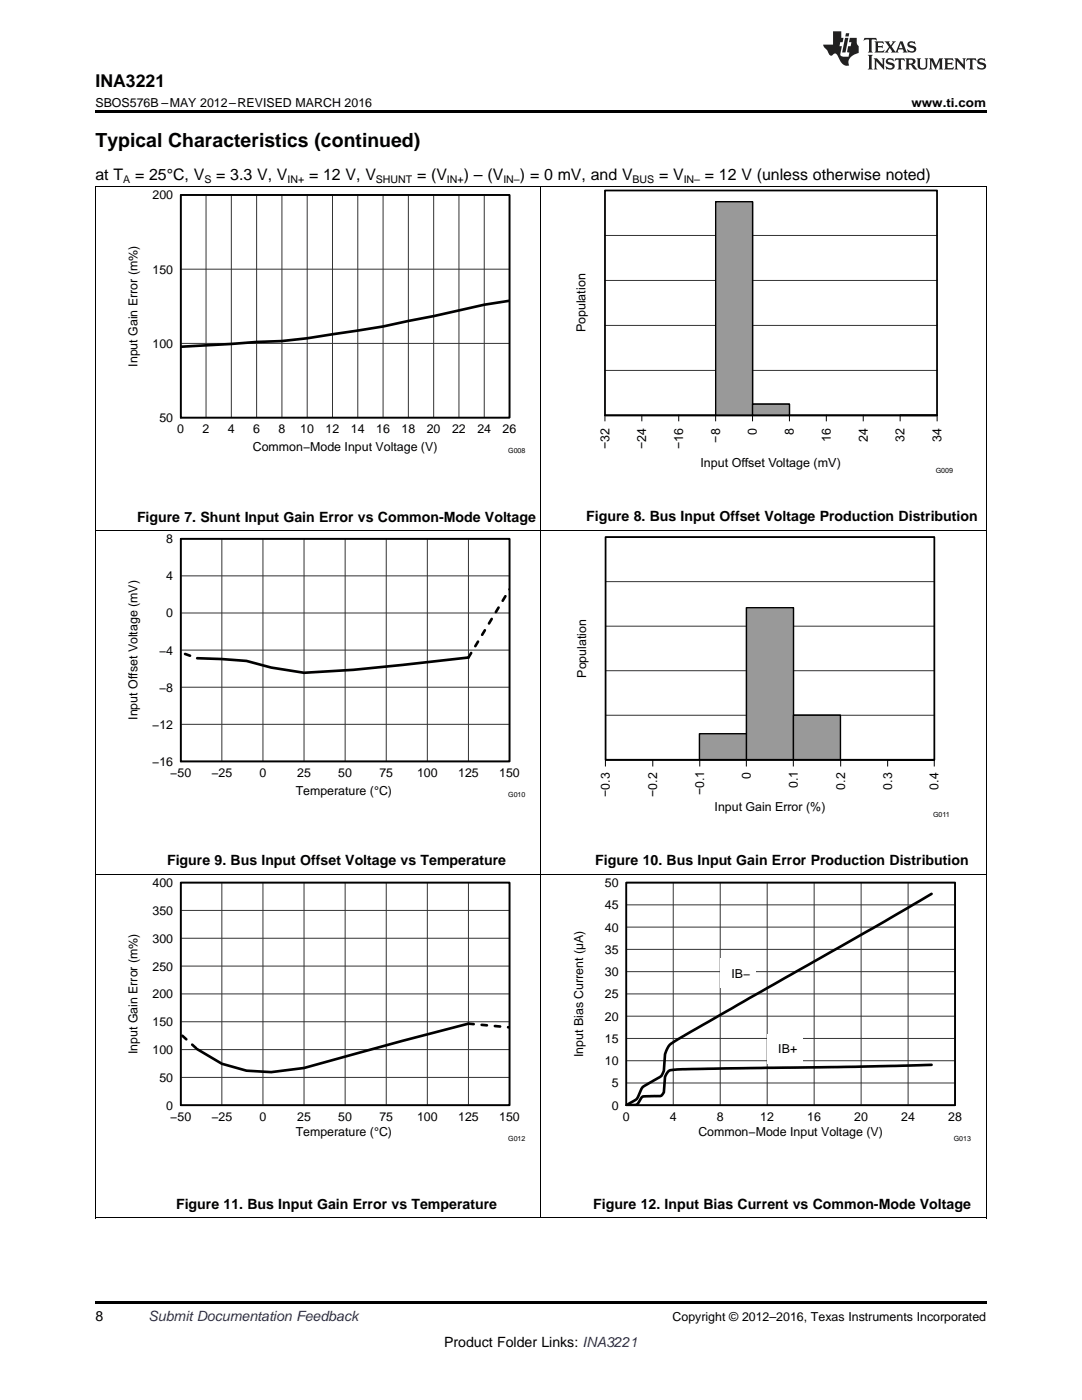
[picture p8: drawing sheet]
<svg xmlns="http://www.w3.org/2000/svg" width="216mm" height="279mm" viewBox="0 0 216 279" stroke-linecap="round" stroke-linejoin="round" font-family="sans-serif">
<path d="M19 243.1h.2zM196.7 243.1h.1zM19 259.7h177.8v.5h-177.8z" fill="#000"/>
<path d="M19.1 174.5v68.6M107.9 174.5v68.6M196.8 174.5v68.6M19 243h177.8" fill="none" stroke="#000" stroke-width=".2"/>
<path d="M36.1 176.1h65.6v44.5h-65.6zM125 176.1h65.6v44.5h-65.6z" fill="none" stroke="#000" stroke-width=".26"/>
<g fill="none" stroke="#333" stroke-width=".2">
<path d="M36.1 176.1h65.6v44.5h-65.6zM44.3 176.1v44.5M52.5 176.1v44.5M60.7 176.1v44.5M68.9 176.1v44.5M77.1 176.1v44.5M85.3 176.1v44.5M93.5 176.1v44.5M125 176.1h65.6v44.5h-65.6zM134.3 176.1v44.5M143.7 176.1v44.5M153.1 176.1v44.5"/>
<path d="M162.5 176.1v44.5M171.8 176.1v44.5M181.2 176.1v44.5M36.1 198.4h65.6M36.1 192.8h65.6M36.1 187.2h65.6M36.1 181.7h65.6M125 198.4h65.6M125 193.9h65.6M125 189.5h65.6M125 185h65.6M125 180.6h65.6"/>
<path d="M36.1 215h65.6M36.1 209.5h65.6M36.1 203.9h65.6M125 216.1h65.6M125 211.7h65.6M125 207.2h65.6M125 202.8h65.6"/>
</g>
<path d="M185.9 178.4l-11.7 6.8-39.2 22.4a3.9 3.9 0 0 0-2.3 2.8l-.2 3.3a3.3 3.3 0 0 1-2.1 2l-1 .5a2.92 2.92 0 0 0-1.9 2.2 3.4 3.4 0 0 1-2.1 1.9l-.4 .3 .9-.1a1.49 1.49 0 0 0 1.9-1.1 1.39 1.39 0 0 1 1.6-.6l1.9-.1a.96 .96 0 0 0 1.2-.7l.2-3.1a2.03 2.03 0 0 1 2.3-1.5l35.7-.5 15.2-.4M93.5 204.3l-13.2 3.4-19.6 5.4-6.6 .9-4.9-.3-4.9-1.4-5-2.9" fill="none" stroke="#000" stroke-width=".53"/>
<path d="M36 206.4l3.3 3M93.5 204.3l8.2 .7" fill="none" stroke="#000" stroke-width=".53" stroke-dasharray="1.1 1.6"/>
<path d="M36.1 176.1h65.6v44.5h-65.6z" fill="none" stroke="#000" stroke-width=".35"/>
<g fill="#fff">
<path d="M153.1 206.4h7.1v5.9h-7.1z"/>
<path d="M143.7 191.2h7.1v6h-7.1z"/>
</g>
<path d="M125 176.1h65.6v44.5h-65.6z" fill="none" stroke="#000" stroke-width=".35"/>
<path d="M19.1 105.8v68.7M107.9 105.8v68.7M196.8 105.8v68.7M19 174.4h177.8" fill="none" stroke="#000" stroke-width=".2"/>
<path d="M120.8 151.6h18.8" fill="none" stroke="#999" stroke-width=".2"/>
<path d="M120.8 151.6h9.4zM130.2 151.6h9.4z" fill="none" stroke="#000" stroke-width=".26"/>
<path d="M139.6 146.4h9.4v5.2h-9.4z" fill="#999"/>
<path d="M139.6 146.4h9.4v5.2h-9.4z" fill="none" stroke="#000" stroke-width=".26"/>
<path d="M149 121.3h9.3v30.3h-9.3z" fill="#999"/>
<path d="M149 121.3h9.3v30.3h-9.3z" fill="none" stroke="#000" stroke-width=".26"/>
<path d="M158.3 142.7h9.4v8.9h-9.4z" fill="#999"/>
<path d="M120.8 151.6h9.4zM130.2 151.6h9.4zM158.3 142.7h9.4v8.9h-9.4zM167.7 151.6h9.4zM177.1 151.6h9.3" fill="none" stroke="#000" stroke-width=".26"/>
<path d="M120.8 151.6h18.8M167.7 151.6h9.4" fill="none" stroke="#999" stroke-width=".2"/>
<path d="M120.8 116.1h65.6M120.8 107.2h65.6M120.8 133.9h65.6M120.8 125h65.6M120.8 151.6h65.6M120.8 142.7h65.6" fill="none" stroke="#333" stroke-width=".2"/>
<path d="M139.6 146.4h9.4v5.2h-9.4z" fill="#999"/>
<path d="M139.6 146.4h9.4v5.2h-9.4z" fill="none" stroke="#000" stroke-width=".26"/>
<path d="M149 121.3h9.3v30.3h-9.3z" fill="#999"/>
<path d="M149 121.3h9.3v30.3h-9.3z" fill="none" stroke="#000" stroke-width=".26"/>
<path d="M158.3 142.7h9.4v8.9h-9.4z" fill="#999"/>
<path d="M36.1 107.5h65.6v44.5h-65.6zM158.3 142.7h9.4v8.9h-9.4zM167.7 151.6h9.4zM177.1 151.6h9.3" fill="none" stroke="#000" stroke-width=".26"/>
<path d="M120.7 82.9h22.1M167.7 151.6h9.4" fill="none" stroke="#999" stroke-width=".2"/>
<path d="M36.1 107.5h65.6v44.5h-65.6zM120.8 107.2h65.6v44.4h-65.6z" fill="none" stroke="#000" stroke-width=".35"/>
<path d="M19.1 37.3v68.6M107.9 37.3v68.6M196.8 37.3v68.6M19 105.8h177.8M120.8 151.6v1.4M130.3 151.6v1.4M139.6 151.6v1.4M148.9 151.6v1.4M158.3 151.6v1.4M167.7 151.6v1.4M177.1 151.6v1.4M186.4 151.6v1.4" fill="none" stroke="#000" stroke-width=".2"/>
<g fill="none" stroke="#333" stroke-width=".2">
<path d="M36.1 107.5h65.6v44.5h-65.6zM36.1 114.9h65.6M44.3 107.5v44.5M52.5 107.5v44.5M60.7 107.5v44.5M68.9 107.5v44.5M77.1 107.5v44.5M85.3 107.5v44.5M93.5 107.5v44.5M36.1 137.1h65.6M36.1 129.7h65.6M36.1 122.3h65.6"/>
<path d="M36.1 144.6h65.6"/>
</g>
<path d="M93.5 131.2l-23 2.5-9.8 .6-6.6-1.1-4.9-1.3-4.9-.4-5-.1" fill="none" stroke="#000" stroke-width=".53"/>
<path d="M36 130.2l3.3 1.2M93.5 131.2l8.2-13.6" fill="none" stroke="#000" stroke-width=".53" stroke-dasharray="1.1 1.6"/>
<path d="M120.7 82.9h7.4zM128.1 82.9h7.3zM135.4 82.9h7.4z" fill="none" stroke="#000" stroke-width=".27"/>
<path d="M142.8 40.3h7.4v42.6h-7.4z" fill="#999"/>
<path d="M142.8 40.3h7.4v42.6h-7.4z" fill="none" stroke="#000" stroke-width=".27"/>
<path d="M150.2 80.7h7.3v2.2h-7.3z" fill="#999"/>
<path d="M120.7 82.9h7.4zM128.1 82.9h7.3zM135.4 82.9h7.4zM150.2 80.7h7.3v2.2h-7.3zM157.5 82.9h7.4zM164.9 82.9h7.3zM172.3 82.9h7.3zM179.6 82.9h7.4" fill="none" stroke="#000" stroke-width=".27"/>
<path d="M120.7 82.9h22.1M157.5 82.9h22.1" fill="none" stroke="#999" stroke-width=".2"/>
<path d="M120.7 38h66.3M120.7 56h66.3M120.7 47h66.3M120.7 73.9h66.3M120.7 64.9h66.3M120.7 82.9h66.3" fill="none" stroke="#333" stroke-width=".2"/>
<path d="M142.8 40.3h7.4v42.6h-7.4z" fill="#999"/>
<path d="M142.8 40.3h7.4v42.6h-7.4z" fill="none" stroke="#000" stroke-width=".27"/>
<path d="M150.2 80.7h7.3v2.2h-7.3z" fill="#999"/>
<path d="M150.2 80.7h7.3v2.2h-7.3zM157.5 82.9h7.4zM164.9 82.9h7.3zM172.3 82.9h7.3zM179.6 82.9h7.4" fill="none" stroke="#000" stroke-width=".27"/>
<path d="M157.5 82.9h22.1" fill="none" stroke="#999" stroke-width=".2"/>
<path d="M120.7 38h66.3v44.9h-66.3z" fill="none" stroke="#000" stroke-width=".36"/>
<path d="M19 37.2h177.8M120.7 82.9v1.2M128.1 82.9v1.2M135.4 82.9v1.2M142.8 82.9v1.2M150.2 82.9v1.2M157.5 82.9v1.2M164.9 82.9v1.2M172.2 82.9v1.2M179.6 82.9v1.2M187 82.9v1.2" fill="none" stroke="#000" stroke-width=".2"/>
<path d="M36.1 38.9h65.6v44.4h-65.6z" fill="none" stroke="#000" stroke-width=".26"/>
<g fill="none" stroke="#333" stroke-width=".2">
<path d="M36.1 38.9h65.6v44.4h-65.6zM41.1 38.9v44.4M46.2 38.9v44.4M51.2 38.9v44.4M56.3 38.9v44.4M61.3 38.9v44.4M66.3 38.9v44.4M71.4 38.9v44.4M76.4 38.9v44.4M81.5 38.9v44.4M86.5 38.9v44.4M91.6 38.9v44.4"/>
<path d="M96.6 38.9v44.4M36.1 53.7h65.6M36.1 68.5h65.6"/>
</g>
<path d="M101.7 60l-5.1 .8-10.1 2.3-5 1a252.6 252.6 0 0 1-25.2 4l-5.1 .1-15.1 1" fill="none" stroke="#000" stroke-width=".53"/>
<path d="M36.1 38.9h65.6v44.4h-65.6z" fill="none" stroke="#000" stroke-width=".35"/>
<path d="M19 22h177.8v.5h-177.8z" fill="#000"/>
<g fill="#231f20">
<path d="M172.5 7.6l-.1 .5 .4-.2h.6v.1v2.1l-.2 .4h.9l-.2-.4v-2.1l.1-.1h.5l.5 .2-.2-.5zM174.5 8.3l.2 .3v1.5l-.2 .4h1.8l.2-.6a1.04 1.04 0 0 1-1.3 .2v-.7h.6l.3 .2v-.6l-.3 .2h-.6v-.6l.8-.1 .4 .3-.2-.5zM176.5 8.3l.9 1.1-.9 1.1h.8l-.2-.2 .4-.7 .5 .7-.2 .2h1.5l-.2-.2 .2-.4h.9l.1 .4-.2 .2h1l-.3-.3-.7-1.9h-.5l-.9 2-.8-1 .9-1h-.8l.1 .3-.4 .5-.3-.6 .1-.2zM179.7 8.6l.4 1h-.7zM181.3 8.4a.63 .63 0 0 0-.2 .7 .63 .63 0 0 0 .6 .4l.6 .2 .1 .2a.75 .75 0 0 1-.7 .4 .75 .75 0 0 1-.6-.5l.1 .7 .1-.1a1.11 1.11 0 0 0 1.5-.6 1.13 1.13 0 0 0-1.2-.8l-.1-.4a1.04 1.04 0 0 1 1.2 .2l-.2-.5-.2 .1-.4-.2zM173.2 10.9l.2 .4v2.2l-.2 .4h1l-.3-.4v-2.2l.3-.4zM174.3 11.6l.3 .4v1.5l-.3 .4h.8l-.2-.4v-1.3l1.5 1.7v-1.9l.2-.4h-.7l.2 .4v.9l-1.1-1.3zM177 11.8a.62 .62 0 0 0-.2 .7 .62 .62 0 0 0 .6 .4l.6 .1 .1 .3a.76 .76 0 0 1-.7 .3 .76 .76 0 0 1-.7-.4l.2 .7 .1-.1a1.11 1.11 0 0 0 1.5-.6 1.13 1.13 0 0 0-1.2-.8l-.1-.4a1.04 1.04 0 0 1 1.2 .2l-.2-.6-.2 .1-.5-.1zM178.7 11.6l-.2 .6a.61 .61 0 0 1 .8-.3v1.6l-.2 .4h.9l-.2-.4v-1.6a.63 .63 0 0 1 .7 .3l-.1-.6zM180.6 11.6l.3 .4v1.5l-.3 .4h1l-.2-.2-.1-.8 .6 .2a.76 .76 0 0 0 1.2 .7l-1-1a.58 .58 0 0 0 .6-.5 .58 .58 0 0 0-.5-.6zM181.4 11.9h.1a.45 .45 0 0 1 .5 .1 .45 .45 0 0 1 .1 .5l-.8 .2zM182.9 11.6l.2 .2a2.17 2.17 0 0 0 .3 1.9 .99 .99 0 0 0 1.6-.6v-1.1l.2-.4h-.7l.2 .2a1.92 1.92 0 0 1-.2 1.8 .6 .6 0 0 1-.9-.5v-1.1l.2-.4zM185.4 11.6l.2 .4v1.5l-.2 .4h.7l-.2-.4v-1.4l.8 1.8 .8-1.8v1.4l-.2 .4h.9l-.2-.4v-1.5l.2-.4h-.8l-.6 1.5-.6-1.5zM188.4 11.6l.2 .4v1.5l-.2 .4h1.8l.1-.6a1.04 1.04 0 0 1-1.2 .1v-.6h.5l.4 .2v-.6l-.4 .2h-.5v-.7h.8l.3 .3-.1-.6zM190.5 11.6l.2 .4v1.5l-.2 .4h.7l-.2-.4v-1.3l1.5 1.7v-1.9l.2-.4h-.7l.2 .4v.9l-1.1-1.3zM192.9 11.6l-.1 .6a.61 .61 0 0 1 .7-.3l.1 1.6-.3 .4h1l-.3-.4 .1-1.6a.63 .63 0 0 1 .7 .3l-.1-.6zM195.2 11.8a.62 .62 0 0 0-.2 .7 .62 .62 0 0 0 .6 .4l.6 .1 .1 .3a.76 .76 0 0 1-.7 .3 .76 .76 0 0 1-.6-.4l.1 .7 .1-.1a1.11 1.11 0 0 0 1.6-.6 1.13 1.13 0 0 0-1.3-.8l-.1-.4a1.04 1.04 0 0 1 1.2 .2l-.1-.6-.2 .1-.5-.1z"/>
<path d="M166.2 6.3v2.6h-1.9v.4l.8 .9a.91 .91 0 0 0 1 .8 .56 .56 0 0 1 .5-.3 .56 .56 0 0 1 .5 .3l.4 .8a1.53 1.53 0 0 0 1.9 1.2 1.54 1.54 0 0 1 1-2.1l.9-.3v-1.4a1.52 1.52 0 0 1-.4-1.6h-1.3l-.2 .8h.5l-.2 .8h-.5l-.1 1v.2l.4 .1-.2 .8a1.93 1.93 0 0 1-1.6-.3l.3-1.8h-.5l.2-.8h.4l.2-.8h-.4v-1.3zM168.6 7.6l-.6 2.9h.7l.6-2.9zM168.8 6.6l-.1 .7h.6l.2-.7z"/>
</g>
<text font-size="3.9" x="19" y="29.3">Typical Characteristics (continued)</text>
<text font-size="3.5" x="19" y="17.3">INA3221</text>
<g font-size="3.2">
<text x="19" y="36">at T</text>
<text x="27" y="36">= 25°C, V</text>
<text x="43.1" y="36">= 3.3 V, V</text>
<text x="61.7" y="36">= 12 V, V</text>
<text x="83.2" y="36">= (V</text>
<text x="92.5" y="36">) – (V</text>
<text x="103.8" y="36">) = 0 mV, and V</text>
<text x="131.5" y="36">= V</text>
<text x="140.7" y="36">= 12 V (unless otherwise noted)</text>
</g>
<g font-size="2.8">
<text x="27.3" y="104.1">Figure 7. Shunt Input Gain Error vs Common-Mode Voltage</text>
<text x="117" y="104">Figure 8. Bus Input Offset Voltage Production Distribution</text>
<text x="33.3" y="172.7">Figure 9. Bus Input Offset Voltage vs Temperature</text>
<text x="118.8" y="172.6">Figure 10. Bus Input Gain Error Production Distribution</text>
<text x="35.1" y="241.3">Figure 11. Bus Input Gain Error vs Temperature</text>
<text x="118.4" y="241.3">Figure 12. Input Bias Current vs Common-Mode Voltage</text>
<text x="19" y="263.6">8</text>
<text x="88.6" y="268.9">Product Folder Links: INA3221</text>
</g>
<text font-size="2.8" fill="#0000c8" x="29.6" y="263.6">Submit Documentation Feedback</text>
<g font-size="2.5">
<text x="19" y="21.4">SBOS576B –MAY 2012–REVISED MARCH 2016</text>
<text x="181.9" y="21.4">www.ti.com</text>
<text x="30.4" y="39.8">200</text>
<text x="30.4" y="54.6">150</text>
<text x="30.4" y="69.4">100</text>
<text x="116.8" y="66.3" transform="rotate(-90 116.8 66.3)">Population</text>
<text x="27.4" y="73.2" transform="rotate(-90 27.4 73.2)">Input Gain Error (m%)</text>
<text x="31.8" y="84.2">50</text>
<text x="35.4" y="86.4">0</text>
<text x="40.4" y="86.4">2</text>
<text x="45.5" y="86.4">4</text>
<text x="50.4" y="90">Common−Mode Input Voltage (V)</text>
<text x="50.5" y="86.4">6</text>
<text x="55.6" y="86.4">8</text>
<text x="59.9" y="86.4">10</text>
<text x="65" y="86.4">12</text>
<text x="70" y="86.4">14</text>
<text x="75.1" y="86.4">16</text>
<text x="80.1" y="86.4">18</text>
<text x="85.2" y="86.4">20</text>
<text x="90.2" y="86.4">22</text>
<text x="95.3" y="86.4">24</text>
<text x="100.3" y="86.4">26</text>
<text x="121.6" y="89.7" transform="rotate(-90 121.6 89.7)">−32</text>
<text x="129" y="89.7" transform="rotate(-90 129 89.7)">−24</text>
<text x="136.3" y="89.7" transform="rotate(-90 136.3 89.7)">−16</text>
<text x="143.7" y="88.3" transform="rotate(-90 143.7 88.3)">−8</text>
<text x="151" y="86.9" transform="rotate(-90 151 86.9)">0</text>
<text x="158.4" y="86.9" transform="rotate(-90 158.4 86.9)">8</text>
<text x="165.8" y="88.2" transform="rotate(-90 165.8 88.2)">16</text>
<text x="173.1" y="88.2" transform="rotate(-90 173.1 88.2)">24</text>
<text x="180.5" y="88.2" transform="rotate(-90 180.5 88.2)">32</text>
<text x="187.9" y="88.2" transform="rotate(-90 187.9 88.2)">34</text>
<text x="139.8" y="93.2">Input Offset Voltage (mV)</text>
<text x="33.2" y="108.4">8</text>
<text x="33.2" y="115.8">4</text>
<text x="33.2" y="123.2">0</text>
<text x="31.7" y="130.6">−4</text>
<text x="117" y="135.2" transform="rotate(-90 117 135.2)">Population</text>
<text x="27.4" y="143.7" transform="rotate(-90 27.4 143.7)">Input Offset Voltage (mV)</text>
<text x="31.7" y="138">−8</text>
<text x="30.4" y="145.4">−12</text>
<text x="30.4" y="152.8">−16</text>
<text x="34" y="155">−50</text>
<text x="42.2" y="155">−25</text>
<text x="51.8" y="155">0</text>
<text x="59.3" y="155">25</text>
<text x="67.5" y="155">50</text>
<text x="75.7" y="155">75</text>
<text x="83.2" y="155">100</text>
<text x="91.4" y="155">125</text>
<text x="99.6" y="155">150</text>
<text x="149.8" y="155.5" transform="rotate(-90 149.8 155.5)">0</text>
<text x="59" y="158.6">Temperature (°C)</text>
<text x="121.7" y="159" transform="rotate(-90 121.7 159)">−0.3</text>
<text x="131.1" y="159" transform="rotate(-90 131.1 159)">−0.2</text>
<text x="140.5" y="158.7" transform="rotate(-90 140.5 158.7)">−0.1</text>
<text x="142.6" y="161.8">Input Gain Error (%)</text>
<text x="159.2" y="157.3" transform="rotate(-90 159.2 157.3)">0.1</text>
<text x="168.6" y="157.6" transform="rotate(-90 168.6 157.6)">0.2</text>
<text x="178" y="157.6" transform="rotate(-90 178 157.6)">0.3</text>
<text x="187.3" y="157.6" transform="rotate(-90 187.3 157.6)">0.4</text>
<text x="30.4" y="177">400</text>
<text x="120.7" y="177">50</text>
<text x="30.4" y="182.6">350</text>
<text x="120.7" y="185.9">40</text>
<text x="120.7" y="181.5">45</text>
<text x="30.4" y="188.1">300</text>
<text x="120.7" y="190.4">35</text>
<text x="30.4" y="193.7">250</text>
<text x="120.7" y="194.8">30</text>
<text x="145.9" y="195.1">IB−</text>
<text x="30.4" y="199.2">200</text>
<text x="120.7" y="203.7">20</text>
<text x="120.7" y="199.2">25</text>
<text x="30.4" y="204.8">150</text>
<text x="120.7" y="208.1">15</text>
<text x="27.4" y="210.4" transform="rotate(-90 27.4 210.4)">Input Gain Error (m%)</text>
<text x="30.4" y="210.4">100</text>
<text x="31.8" y="215.9">50</text>
<text x="116.3" y="211" transform="rotate(-90 116.3 211)">Input Bias Current (µA)</text>
<text x="120.7" y="212.6">10</text>
<text x="155.3" y="210.2">IB+</text>
<text x="33.2" y="221.5">0</text>
<text x="122.1" y="221.5">0</text>
<text x="122.1" y="217">5</text>
<text x="34" y="223.6">−50</text>
<text x="42.2" y="223.6">−25</text>
<text x="51.8" y="223.6">0</text>
<text x="59" y="226.7">Temperature (°C)</text>
<text x="59.3" y="223.6">25</text>
<text x="67.5" y="223.6">50</text>
<text x="75.7" y="223.6">75</text>
<text x="83.2" y="223.6">100</text>
<text x="91.4" y="223.6">125</text>
<text x="99.6" y="223.6">150</text>
<text x="124.3" y="223.6">0</text>
<text x="133.7" y="223.6">4</text>
<text x="139.3" y="226.7">Common−Mode Input Voltage (V)</text>
<text x="143" y="223.6">8</text>
<text x="151.7" y="223.6">12</text>
<text x="161.1" y="223.6">16</text>
<text x="170.5" y="223.6">20</text>
<text x="179.8" y="223.6">24</text>
<text x="189.2" y="223.6">28</text>
<text x="134.2" y="263.6">Copyright © 2012–2016, Texas Instruments Incorporated</text>
</g>
<g font-size="2.1">
<text x="24.6" y="36.6">A</text>
<text x="40.8" y="36.6">S</text>
<text x="57.4" y="36.6">IN+</text>
<text x="75" y="36.6">SHUNT</text>
<text x="89.2" y="36.6">IN+</text>
<text x="100.4" y="36.6">IN–</text>
<text x="126.2" y="36.6">BUS</text>
<text x="136.4" y="36.6">IN–</text>
</g>
<g font-size="1.4">
<text x="101.4" y="90.4">G008</text>
<text x="186.7" y="94.4">G009</text>
<text x="101.4" y="159">G010</text>
<text x="186.2" y="163">G011</text>
<text x="101.4" y="227.6">G012</text>
<text x="190.3" y="227.6">G013</text>
</g>
</svg>
